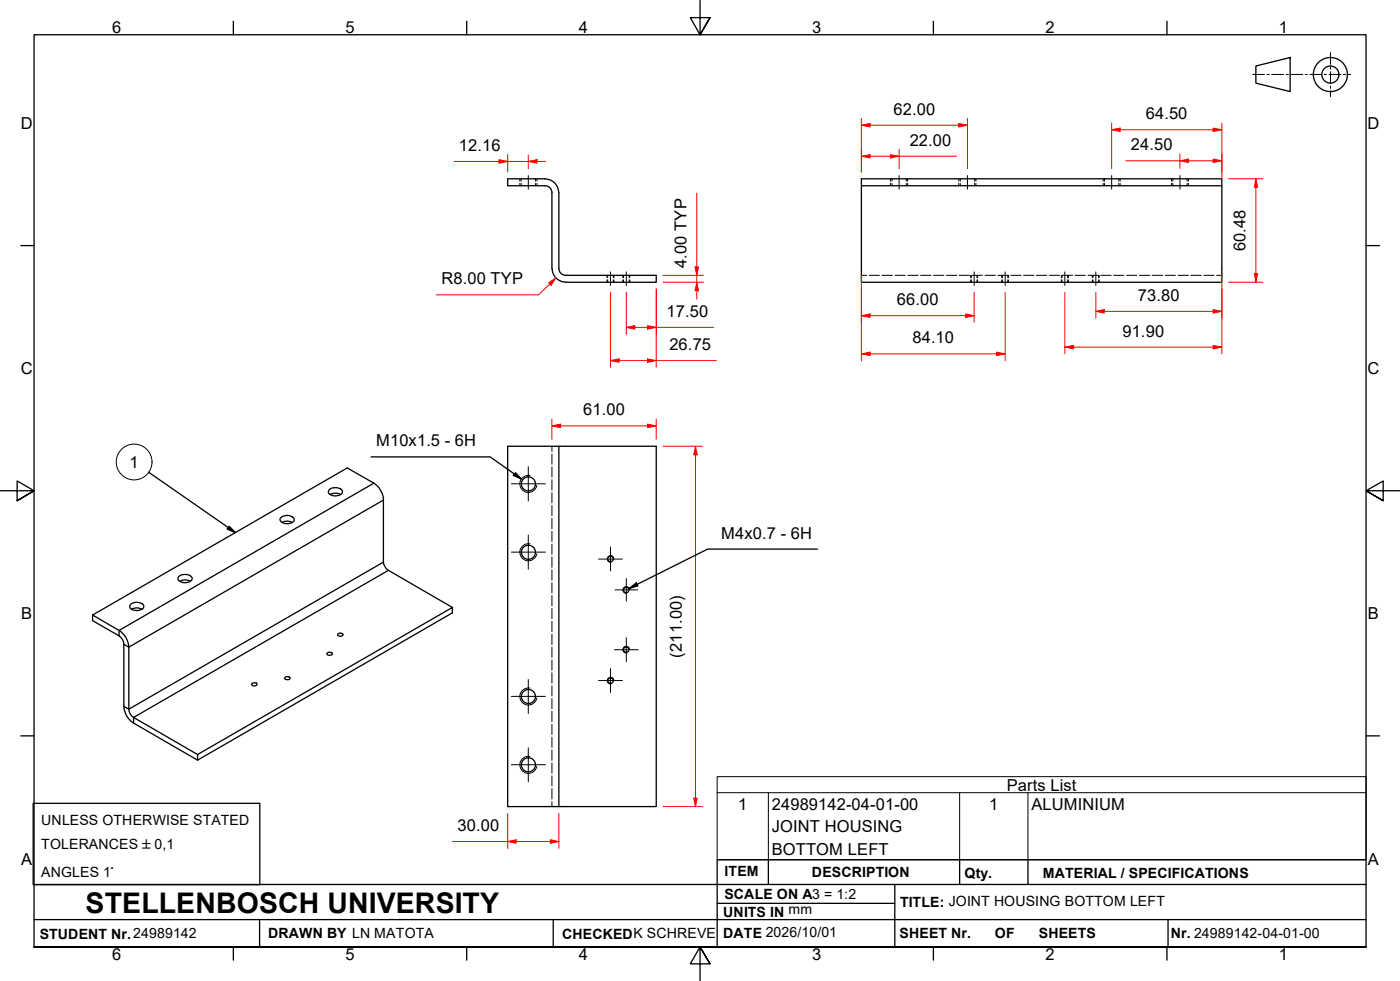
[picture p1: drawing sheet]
<svg xmlns="http://www.w3.org/2000/svg" width="410mm" height="287mm" viewBox="0 0 410 287" stroke-linecap="round" stroke-linejoin="round" font-family="sans-serif">
<!-- layer: Hidden Edges(ISO) -->
<g fill="none" stroke="#000" stroke-width=".29">
<path d="M152.2 52.3v.7M152.2 53.7v.7M152.6 52.3v.7M152.6 53.7v.7M156.8 52.3v.7M156.8 53.7v.7M157.2 52.3v.7M157.2 53.7v.7M260.7 52.3v.7M260.7 53.7v.7M261.2 52.3v.7M261.2 53.7v.7"/>
<path d="M265.4 52.3v.7M265.4 53.7v.7M265.7 52.3v.7M265.7 53.7v.7M280.7 52.3v.7M280.7 53.7v.7M281.2 52.3v.7M281.2 53.7v.7M285.4 52.3v.7M285.4 53.7v.7M285.8 52.3v.7M285.8 53.7v.7"/>
<path d="M323 52.3v.7M323 53.7v.7M323.4 52.3v.7M323.4 53.7v.7M327.6 52.3v.7M327.6 53.7v.7M328 52.3v.7M328 53.7v.7M343 52.3v.7M343 53.7v.7M343.4 52.3v.7M343.4 53.7v.7"/>
<path d="M347.6 52.3v.7M347.6 53.7v.7M348 52.3v.7M348 53.7v.7M177.7 80.6v.7M177.7 81.9v.7M177.9 80.6v.7M177.9 81.9v.7M179.6 80.6v.7M179.6 81.9v.7M179.8 80.6v.7M179.8 81.9v.7"/>
<path d="M182.4 80.6v.7M182.4 81.9v.7M182.6 80.6v.7M182.6 81.9v.7M184.2 80.6v.7M184.2 81.9v.7M184.4 80.6v.7M184.4 81.9v.7M252.2 80.6h1.5M254.5 80.6h3M258.3 80.6h3M262.1 80.6h2.9"/>
<path d="M265.8 80.6h3.1M269.6 80.6h3M273.4 80.6h3M277.1 80.6h3.1M280.9 80.6h3M284.2 80.6v.7M284.2 81.9v.7M284.4 80.6v.7M284.4 81.9v.7M284.7 80.6h3M286.1 80.6v.7M286.1 81.9v.7"/>
<path d="M286.3 80.6v.7M286.3 81.9v.7M288.4 80.6h3.1M292.2 80.6h3M293.3 80.6v.7M293.3 81.9v.7M293.5 80.6v.7M293.5 81.9v.7M295.1 80.6v.7M295.1 81.9v.7M295.3 80.6v.7M295.3 81.9v.7"/>
<path d="M296 80.6h3M299.7 80.6h3.1M303.5 80.6h3M307.3 80.6h3M310.8 80.6v.7M310.8 81.9v.7M311 80.6v.7M311 81.9v.7M311 80.6h3.1M312.6 80.6v.7M312.6 81.9v.7M312.8 80.6v.7"/>
<path d="M312.8 81.9v.7M314.8 80.6h3M318.6 80.6h3M319.8 80.6v.7M319.8 81.9v.7M320 80.6v.7M320 81.9v.7M321.7 80.6v.7M321.7 81.9v.7M321.8 80.6v.7M321.8 81.9v.7M322.3 80.6h3.1"/>
<path d="M326.1 80.6h3M329.9 80.6h3M333.6 80.6h3.1M337.4 80.6h3M341.2 80.6h3M344.9 80.6h3.1M348.7 80.6h3M352.5 80.6h3M356.2 80.6h1.6M161.6 130.6v1.6M161.6 132.9v3M161.6 136.7v3"/>
<path d="M161.6 140.4v3.1M161.6 144.2v3M161.6 148v3M161.6 151.7v3.1M161.6 155.5v3M161.6 159.3v3M161.6 163v3.1M161.6 166.8v3M161.6 170.6v3M161.6 174.3v3.1M161.6 178.1v3M161.6 181.9v3"/>
<path d="M161.6 185.6v3.1M161.6 189.4v3M161.6 193.2v3M161.6 196.9v3.1M161.6 200.7v3M161.6 204.5v3M161.6 208.2v3.1M161.6 212v3M161.6 215.8v3M161.6 219.5v3.1M161.6 223.3v3M161.6 227.1v3"/>
<path d="M161.6 230.8v3.1M161.6 234.6v1.5"/>
</g>
<!-- layer: Visible Edges(ISO) -->
<g fill="none" stroke="#000" stroke-width=".38">
<path d="M159.6 52.4a4 4 0 0 1 4 4v22.2a2 2 0 0 0 2 2M159.6 54.4a2 2 0 0 1 2 2v22.2M159.6 52.3h-10.9v2.1h10.9M252.2 54.4v28.2h105.6v-28.2M252.2 52.3h105.6v2.1h-105.6zM161.7 78.6a4 4 0 0 0 3.9 4M165.6 80.6h26.6v2h-26.6M163.6 130.6h-14.9v105.5h14.9v-105.5h28.6v105.5h-28.6M82.3 151.5a2.65 2.65 0 0 1 3.8 .4 1.57 1.57 0 0 1-2.1 1.4 1.51 1.51 0 0 1-2-1.5zM82.5 152.9l1.6-.4 1.5 .4M96.5 143.3a2.8 2.8 0 0 1 3.8 .4 1.66 1.66 0 0 1-2.2 1.5 1.49 1.49 0 0 1-1.9-1.5zM96.6 144.7l1.6-.4 1.6 .4"/>
<path d="M38.3 176.9a2.8 2.8 0 0 1 3.8 .4 1.03 1.03 0 0 1-1 1.2l-1.2 .2a1.44 1.44 0 0 1-1.9-1.5zM38.5 178.3l1.6-.4 1.5 .4M52.4 168.7a2.81 2.81 0 0 1 3.9 .4 1.74 1.74 0 0 1-2.2 1.5 1.59 1.59 0 0 1-2-1.5zM52.6 170.2l1.6-.5 1.6 .5M132.5 177.8l-18.8-10.8-.8-.8-.6-1.7v-18.1a6.5 6.5 0 0 0-2.8-5l-7.8-4.4-74.6 43v1.7l8.2 4.8a2.86 2.86 0 0 1 1 2.1v18.2a6.1 6.1 0 0 0 2.8 4.9l18.7 10.8M27.1 180l7.8 4.5a6.1 6.1 0 0 1 2.8 4.9l.1 18.7a2.94 2.94 0 0 0 1.3 1.9l18.7 10.9M83.6 198.1h.4a.75 .75 0 0 1 1 .5 1.08 1.08 0 0 1-1.7 0zM95.8 191.2a.97 .97 0 0 1 1.5 .3l-.1 .2a.79 .79 0 0 1-.9 .2 .79 .79 0 0 1-.5-.7zM98.9 185.6a.93 .93 0 0 1 1.6 .3l-.5 .3a.7 .7 0 0 1-1.1-.6zM73.7 200.2a.9 .9 0 0 1 1.5 .2l-.1 .2a.79 .79 0 0 1-.8 .3 .79 .79 0 0 1-.6-.7zM57.8 220.9l74.7-43.1v1.6l-74.7 43.1z"/>
<circle cx="154.7" cy="141.7" r="2.06"/>
<circle cx="154.7" cy="161.7" r="2.06"/>
<circle cx="178.8" cy="163.6" r=".79"/>
<circle cx="183.4" cy="172.7" r=".79"/>
<circle cx="178.8" cy="199.2" r=".79"/>
<circle cx="183.4" cy="190.2" r=".79"/>
<circle cx="154.7" cy="203.9" r="2.06"/>
<circle cx="154.7" cy="223.9" r="2.06"/>
</g>
<!-- layer: Threads(ISO) -->
<path d="M155.2 139.2a2.51 2.51 0 0 0-3 2 2.51 2.51 0 0 0 2.1 2.9 2.51 2.51 0 0 0 2.9-2M155.2 159.2a2.51 2.51 0 0 0-3 2 2.51 2.51 0 0 0 2.1 2.9 2.51 2.51 0 0 0 2.9-2M179.8 163.5a.98 .98 0 0 0-1.2-.8 .98 .98 0 0 0-.8 1.1 .98 .98 0 0 0 1.2 .8M184.3 172.5a.98 .98 0 0 0-1.1-.8 .98 .98 0 0 0-.8 1.2 .98 .98 0 0 0 1.1 .8M179.8 199.1a.98 .98 0 0 0-1.2-.8 .98 .98 0 0 0-.8 1.1 .98 .98 0 0 0 1.2 .8M184.3 190a.98 .98 0 0 0-1.1-.8 .98 .98 0 0 0-.8 1.1 .98 .98 0 0 0 1.1 .8M155.2 201.4a2.51 2.51 0 0 0-3 2 2.51 2.51 0 0 0 2.1 3 2.51 2.51 0 0 0 2.9-2.1M155.2 221.4a2.51 2.51 0 0 0-3 2 2.51 2.51 0 0 0 2.1 3 2.51 2.51 0 0 0 2.9-2.1" fill="none" stroke="#000" stroke-width=".29"/>
<!-- layer: Visible Tangent Edges(ISO) -->
<path d="M109.5 141.4l-74.6 43.1v1.6M112.3 146.4l-74.6 43-1.4-.8M112.3 164.5l-74.6 43.1-1.4-.8M113.7 167l-74.6 43v1.7" fill="none" stroke="#000" stroke-width=".38"/>
<!-- layer: Symbols(ISO) -->
<g fill="none" stroke="#000" stroke-width=".29">
<path d="M210 232v-4.7h190v4.7M210 232v19.7h190v-19.7M210 232h190M225 232v19.7M281 232v19.7M301 232v19.7"/>
<circle cx="39.3" cy="135.2" r="5.2"/>
</g>
<!-- layer: Border_0 -->
<g fill="none" stroke="#000" stroke-width=".38">
<path d="M68.3 6.2v4M136.7 6.2v4M205 .1v10.1l-2.9-5h5.8l-2.9 5 2.9-5M273.3 6.2v4M341.7 6.2v4M6.1 71.9h3.9M400 71.9h3.9M0 143.7h10l-5-2.9v5.8l5-2.9-5 2.9M410 143.7h-10l5-2.9v5.8l-5-2.9 5 2.9M6.1 215.4h3.9M400 215.4h3.9M10 277.2v-267h390v267h-390h390"/>
<path d="M68.3 277.2v3.9M136.7 277.2v3.9M273.3 277.2v3.9M341.7 277.2v3.9M207.9 282.1l-2.9-4.9 2.9 4.9h-5.8l2.9-4.9v10"/>
</g>
<!-- layer: Sketch Geometry(ISO) -->
<g fill="none" stroke="#000" stroke-width=".38">
<path d="M367.7 19.3l10.1-2.5v10l-10.1-2.5zM9.7 235.2h66.4v23.8h-66.4zM10 258.9h390M225 251.7v7.2M262 258.9v18.3M281 251.7v7.2M301 251.7v7.2M400 251.7h-190v25.5M10 277.2h390M10 269.2h390M76 269.2v8M162 269.2v8"/>
<path d="M210 264.4h52M342 269.2v8"/>
<circle cx="389.5" cy="21.8" r="5"/>
<circle cx="389.5" cy="21.8" r="2.51"/>
</g>
<g fill="none" stroke="#000" stroke-width=".29">
<path d="M389.6 15.4v3.5M389.6 19.6v.7M366.8 21.8h3.5M371 21.8h.7M372.4 21.8h3.5M376.6 21.8h.7M378 21.8h3.4M382.1 21.8h.7M383.5 21.8h3.5M387.7 21.8h.7M389.1 21.8h3.5M389.6 21v3.5"/>
<path d="M389.6 25.2v.7M389.6 26.6v1.7M393.3 21.8h.7M394.7 21.8h.8"/>
</g>
<!-- layer: Symbols(ISO) -->
<path d="M43.6 138.3l25.3 17.6M67.1 154.1l1.8 1.8-2.4-1z" fill="none" stroke="#000" stroke-width=".38"/>
<path d="M67.1 154.1l1.8 1.8-2.4-1z" fill="#000"/>
<!-- layer: Centerline(ISO) -->
<path d="M154.7 51.4v4M178.8 79.6v4M183.4 79.6v4" fill="none" stroke="#000" stroke-width=".29"/>
<!-- layer: Center Mark(ISO) -->
<g fill="none" stroke="#000" stroke-width=".29">
<path d="M154.7 136.6v10M149.7 141.6h10M154.7 156.6v10M149.7 161.6h10M175.3 163.7h6.9M178.8 160.1v7M180.1 172.7h6.6M183.4 169.4v6.6M154.7 198.9v10M175.3 199.2h6.9M178.8 195.7v7M179.9 190.2h7"/>
<path d="M183.4 186.7v7M149.7 203.8h10M154.7 218.9v10M149.7 223.9h10"/>
</g>
<!-- layer: Dimensions(ISO) -->
<path d="M204 78.1v2.5" fill="none" stroke="#f00" stroke-width=".29"/>
<path d="M203.5 78.1h1l-.5 2.5z" fill="#f00"/>
<path d="M203.5 78.1h1l-.5 2.5zM204 82.6v2.5" fill="none" stroke="#f00" stroke-width=".29"/>
<path d="M204 82.6l.5 2.5h-1z" fill="#f00"/>
<path d="M204 56.5v21.6M194.1 82.6h11.9M194.1 80.6h11.9M204 82.6l.5 2.5h-1zM204 80.6v2M204 85.1v2.5M161.6 124.7h2.5" fill="none" stroke="#f00" stroke-width=".29"/>
<path d="M161.6 124.7l2.5-.5v1z" fill="#f00"/>
<path d="M161.6 124.7l2.5-.5v1zM189.6 124.7h2.6" fill="none" stroke="#f00" stroke-width=".29"/>
<path d="M189.6 124.2l2.6 .5-2.6 .5z" fill="#f00"/>
<path d="M161.6 122.7v5.9M164.1 124.7h25.5M189.6 124.2l2.6 .5-2.6 .5zM192.2 122.7v5.9M148.7 246.3h2.4" fill="none" stroke="#f00" stroke-width=".29"/>
<path d="M148.7 246.3l2.4-.5v1z" fill="#f00"/>
<path d="M148.7 246.3l2.4-.5v1zM161.2 246.3h2.4" fill="none" stroke="#f00" stroke-width=".29"/>
<path d="M161.2 245.8l2.4 .5-2.4 .5z" fill="#f00"/>
<path d="M154.7 47.3h2.5M148.7 238.1v10.3M163.6 238.1v10.3M132.5 246.3h16.2M151.1 246.3h10.1M161.2 245.8l2.4 .5-2.4 .5z" fill="none" stroke="#f00" stroke-width=".29"/>
<path d="M154.7 47.3l2.5-.5v1z" fill="#f00"/>
<path d="M146.1 47.3h2.6M154.7 47.3l2.5-.5v1z" fill="none" stroke="#f00" stroke-width=".29"/>
<path d="M146.1 46.8l2.6 .5-2.6 .5z" fill="#f00"/>
<path d="M132.9 47.3h13.2M146.1 46.8l2.6 .5-2.6 .5zM148.7 47.3h6M148.7 45.3v5.1M154.7 45.3v4.1M157.2 47.3h2.5M162.8 81.4l-1.8 1.7" fill="none" stroke="#f00" stroke-width=".29"/>
<path d="M160.7 82.8l2.1-1.4-1.4 2.1z" fill="#f00"/>
<path d="M160.7 82.8l2.1-1.4-1.4 2.1zM161 83.1l-3.3 3.2h-29.9M183.4 95.8h2.5" fill="none" stroke="#f00" stroke-width=".29"/>
<path d="M183.4 95.8l2.5-.5v1z" fill="#f00"/>
<path d="M183.4 95.8l2.5-.5v1zM189.6 95.8h2.6" fill="none" stroke="#f00" stroke-width=".29"/>
<path d="M189.6 95.3l2.6 .5-2.6 .5z" fill="#f00"/>
<path d="M183.4 85.6v12.3M185.9 95.8h3.7M189.6 95.3l2.6 .5-2.6 .5zM192.2 95.8h16.8M192.2 84.6v13.3M189.6 105.6h2.6" fill="none" stroke="#f00" stroke-width=".29"/>
<path d="M189.6 105l2.6 .6-2.6 .5z" fill="#f00"/>
<path d="M178.8 105.6h2.5M189.6 105l2.6 .6-2.6 .5z" fill="none" stroke="#f00" stroke-width=".29"/>
<path d="M178.8 105.6l2.5-.6v1.1z" fill="#f00"/>
<path d="M178.8 85.6v21.9M192.2 84.6v22.9M178.8 105.6l2.5-.6v1.1zM181.3 105.6h8.3M192.2 105.6h17.5M203.6 130.6v2.5" fill="none" stroke="#f00" stroke-width=".29"/>
<path d="M203.6 130.6l.6 2.5h-1.1z" fill="#f00"/>
<path d="M203.6 130.6l.6 2.5h-1.1zM203.6 233.6v2.5" fill="none" stroke="#f00" stroke-width=".29"/>
<path d="M203.1 233.6h1.1l-.6 2.5z" fill="#f00"/>
<path d="M252.2 92.4h2.6M194.1 130.6h11.6M203.6 133.1v100.5M194.1 236.1h11.6M203.1 233.6h1.1l-.6 2.5z" fill="none" stroke="#f00" stroke-width=".29"/>
<!-- layer: Centerline(ISO) -->
<path d="M263.3 51.4v4M283.3 51.4v4M325.5 51.4v4M345.5 51.4v4M285.2 79.6v4M294.3 79.6v4M311.8 79.6v4M320.9 79.6v4" fill="none" stroke="#000" stroke-width=".29"/>
<!-- layer: Dimensions(ISO) -->
<path d="M252.2 92.4l2.6-.5v1z" fill="#f00"/>
<path d="M252.2 92.4l2.6-.5v1zM282.8 92.4h2.4" fill="none" stroke="#f00" stroke-width=".29"/>
<path d="M282.8 91.9l2.4 .5-2.4 .5z" fill="#f00"/>
<path d="M252.2 84.6v9.8M254.8 92.4h28M282.8 91.9l2.4 .5-2.4 .5zM285.2 85.6v8.8M252.2 103.6h2.6" fill="none" stroke="#f00" stroke-width=".29"/>
<path d="M252.2 103.6l2.6-.5v1z" fill="#f00"/>
<path d="M252.2 103.6l2.6-.5v1zM291.8 103.6h2.5" fill="none" stroke="#f00" stroke-width=".29"/>
<path d="M291.8 103.1l2.5 .5-2.5 .5z" fill="#f00"/>
<path d="M252.2 80.6v25M294.3 85.6v20M355.2 91.1h2.6M254.8 103.6h37M291.8 103.1l2.5 .5-2.5 .5z" fill="none" stroke="#f00" stroke-width=".29"/>
<path d="M355.2 90.6l2.6 .5-2.6 .5z" fill="#f00"/>
<path d="M320.9 91.1h2.4M355.2 90.6l2.6 .5-2.6 .5z" fill="none" stroke="#f00" stroke-width=".29"/>
<path d="M320.9 91.1l2.4-.5v1z" fill="#f00"/>
<path d="M320.9 91.1l2.4-.5v1zM320.9 85.6v7.6M323.3 91.1h31.9M357.8 84.6v8.6M355.2 101.6h2.6" fill="none" stroke="#f00" stroke-width=".29"/>
<path d="M355.2 101.1l2.6 .5-2.6 .5z" fill="#f00"/>
<path d="M311.8 101.6h2.5M355.2 101.1l2.6 .5-2.6 .5z" fill="none" stroke="#f00" stroke-width=".29"/>
<path d="M311.8 101.6l2.5-.5v1z" fill="#f00"/>
<path d="M252.2 45.7h2.6M311.8 85.6v18M357.8 80.6v23M311.8 101.6l2.5-.5v1zM314.3 101.6h40.9" fill="none" stroke="#f00" stroke-width=".29"/>
<path d="M252.2 45.7l2.6-.4v.9z" fill="#f00"/>
<path d="M252.2 45.7l2.6-.4v.9zM260.7 45.7h2.6" fill="none" stroke="#f00" stroke-width=".29"/>
<path d="M260.7 45.3l2.6 .4-2.6 .5z" fill="#f00"/>
<path d="M252.2 36.7h2.6M252.2 43.8v6.6M254.8 45.7h5.9M260.7 45.3l2.6 .4-2.6 .5zM263.3 45.7h16.8M263.3 43.8v5.6" fill="none" stroke="#f00" stroke-width=".29"/>
<path d="M252.2 36.7l2.6-.6v1.1z" fill="#f00"/>
<path d="M252.2 36.7l2.6-.6v1.1zM280.7 36.7h2.6" fill="none" stroke="#f00" stroke-width=".29"/>
<path d="M280.7 36.1l2.6 .6-2.6 .5z" fill="#f00"/>
<path d="M252.2 34.7v15.7M254.8 36.7h25.9M280.7 36.1l2.6 .6-2.6 .5zM283.3 34.7v14.7M345.5 47.1h2.5" fill="none" stroke="#f00" stroke-width=".29"/>
<path d="M345.5 47.1l2.5-.5v1z" fill="#f00"/>
<path d="M345.5 47.1l2.5-.5v1zM355.2 47.1h2.6" fill="none" stroke="#f00" stroke-width=".29"/>
<path d="M355.2 46.6l2.6 .5-2.6 .5z" fill="#f00"/>
<path d="M355.2 38h2.6M329.6 47.1h15.9M345.5 45.1v4.3M348 47.1h7.2M355.2 46.6l2.6 .5-2.6 .5zM357.8 45.1v7.2" fill="none" stroke="#f00" stroke-width=".29"/>
<path d="M355.2 37.5l2.6 .5-2.6 .5z" fill="#f00"/>
<path d="M325.5 38h2.5M355.2 37.5l2.6 .5-2.6 .5z" fill="none" stroke="#f00" stroke-width=".29"/>
<path d="M325.5 38l2.5-.5v1z" fill="#f00"/>
<path d="M325.5 38l2.5-.5v1zM325.5 36v13.4M328 38h27.2M357.8 36v14.4M367.7 52.3v2.6" fill="none" stroke="#f00" stroke-width=".29"/>
<!-- layer: Symbols(ISO) -->
<path d="M108.6 133.7h34.9l9.2 6.5M150.9 138.4l1.8 1.8-2.4-1.1zM184.3 172.2l2-1.6 .5 .9zM239.3 160.7h-32.1l-22.9 11.5" fill="none" stroke="#000" stroke-width=".38"/>
<path d="M150.9 138.4l1.8 1.8-2.4-1.1zM184.3 172.2l2-1.6 .5 .9z" fill="#000"/>
<!-- layer: Dimensions(ISO) -->
<path d="M367.7 52.3l.5 2.6h-.9z" fill="#f00"/>
<path d="M367.7 52.3l.5 2.6h-.9zM367.7 80.1v2.5" fill="none" stroke="#f00" stroke-width=".29"/>
<path d="M367.3 80.1h.9l-.5 2.5z" fill="#f00"/>
<path d="M359.7 52.3h10.1M367.7 54.9v25.2M359.7 82.6h10.1M367.3 80.1h.9l-.5 2.5z" fill="none" stroke="#f00" stroke-width=".29"/>
<text font-size="8.3" x="25.1" y="267.2">STELLENBOSCH UNIVERSITY</text>
<g font-size="4.8">
<text x="32.8" y="9.7">6</text>
<text x="101.2" y="9.7">5</text>
<text x="169.5" y="9.7">4</text>
<text x="237.8" y="9.7">3</text>
<text x="306.1" y="9.7">2</text>
<text x="374.5" y="9.7">1</text>
<text x="261.6" y="33.6">62.00</text>
<text x="335.5" y="34.9">64.50</text>
<text x="6.1" y="37.8">D</text>
<text x="400.4" y="37.8">D</text>
<text x="134.4" y="44.2">12.16</text>
<text x="266.4" y="42.7">22.00</text>
<text x="331.2" y="44">24.50</text>
<text x="364.7" y="73.6" transform="rotate(-90 364.7 73.6)">60.48</text>
<text x="129.3" y="83.3">R8.00 TYP</text>
<text x="201" y="78.4" transform="rotate(-90 201 78.4)">4.00 TYP</text>
<text x="262.6" y="89.4">66.00</text>
<text x="333.2" y="88.1">73.80</text>
<text x="195.2" y="92.8">17.50</text>
<text x="267.1" y="100.5">84.10</text>
<text x="328.7" y="98.6">91.90</text>
<text x="196" y="102.5">26.75</text>
<text x="6.1" y="109.6">C</text>
<text x="400.4" y="109.6">C</text>
<text x="170.8" y="121.6">61.00</text>
<text x="110.2" y="130.7">M10x1.5 - 6H</text>
<text x="37.9" y="137">1</text>
<text x="211.2" y="157.7">M4x0.7 - 6H</text>
<text x="6.2" y="181.3">B</text>
<text x="400.5" y="181.3">B</text>
<text x="199.6" y="192.5" transform="rotate(-90 199.6 192.5)">(211.00)</text>
<text x="294.8" y="231.5">Parts List</text>
<text x="216.2" y="237.1">1</text>
<text x="226" y="237.1">24989142-04-01-00</text>
<text x="289.6" y="237.1">1</text>
<text x="302" y="237.1">ALUMINIUM</text>
<text x="134" y="243.3">30.00</text>
<text x="226" y="243.6">JOINT HOUSING</text>
<text x="226" y="250.1">BOTTOM LEFT</text>
<text x="6.2" y="253.1">A</text>
<text x="400.5" y="253.1">A</text>
<text x="32.8" y="281.1">6</text>
<text x="101.2" y="281.1">5</text>
<text x="169.5" y="281.1">4</text>
<text x="237.8" y="281.1">3</text>
<text x="306.1" y="281.1">2</text>
<text x="374.5" y="281.1">1</text>
</g>
<g font-size="4.1">
<text x="12.1" y="241.6">UNLESS OTHERWISE STATED</text>
<text x="12.1" y="248.5">TOLERANCES ±0,1</text>
<text x="12.1" y="256.7">ANGLES 1°</text>
<text x="212.2" y="256.5">ITEM</text>
<text x="237.7" y="256.7">DESCRIPTION</text>
<text x="282.4" y="256.9">Qty.</text>
<text x="305.4" y="256.9">MATERIAL / SPECIFICATIONS</text>
<text x="212.1" y="263">SCALE ON A3 = 1:2</text>
<text x="211.8" y="268.4">UNITS IN mm</text>
<text x="263.5" y="265.6">TITLE: JOINT HOUSING BOTTOM LEFT</text>
<text x="11.6" y="274.8">STUDENT Nr.24989142</text>
<text x="78.5" y="274.6">DRAWN BY LN MATOTA</text>
<text x="164.6" y="274.8">CHECKEDK SCHREVE</text>
<text x="211.8" y="274.6">DATE 2026/10/01</text>
<text x="263.4" y="274.6">SHEET Nr.</text>
<text x="291.3" y="274.6">OF</text>
<text x="304.2" y="274.6">SHEETS</text>
<text x="342.8" y="274.5">Nr. 24989142-04-01-00</text>
</g>
</svg>
